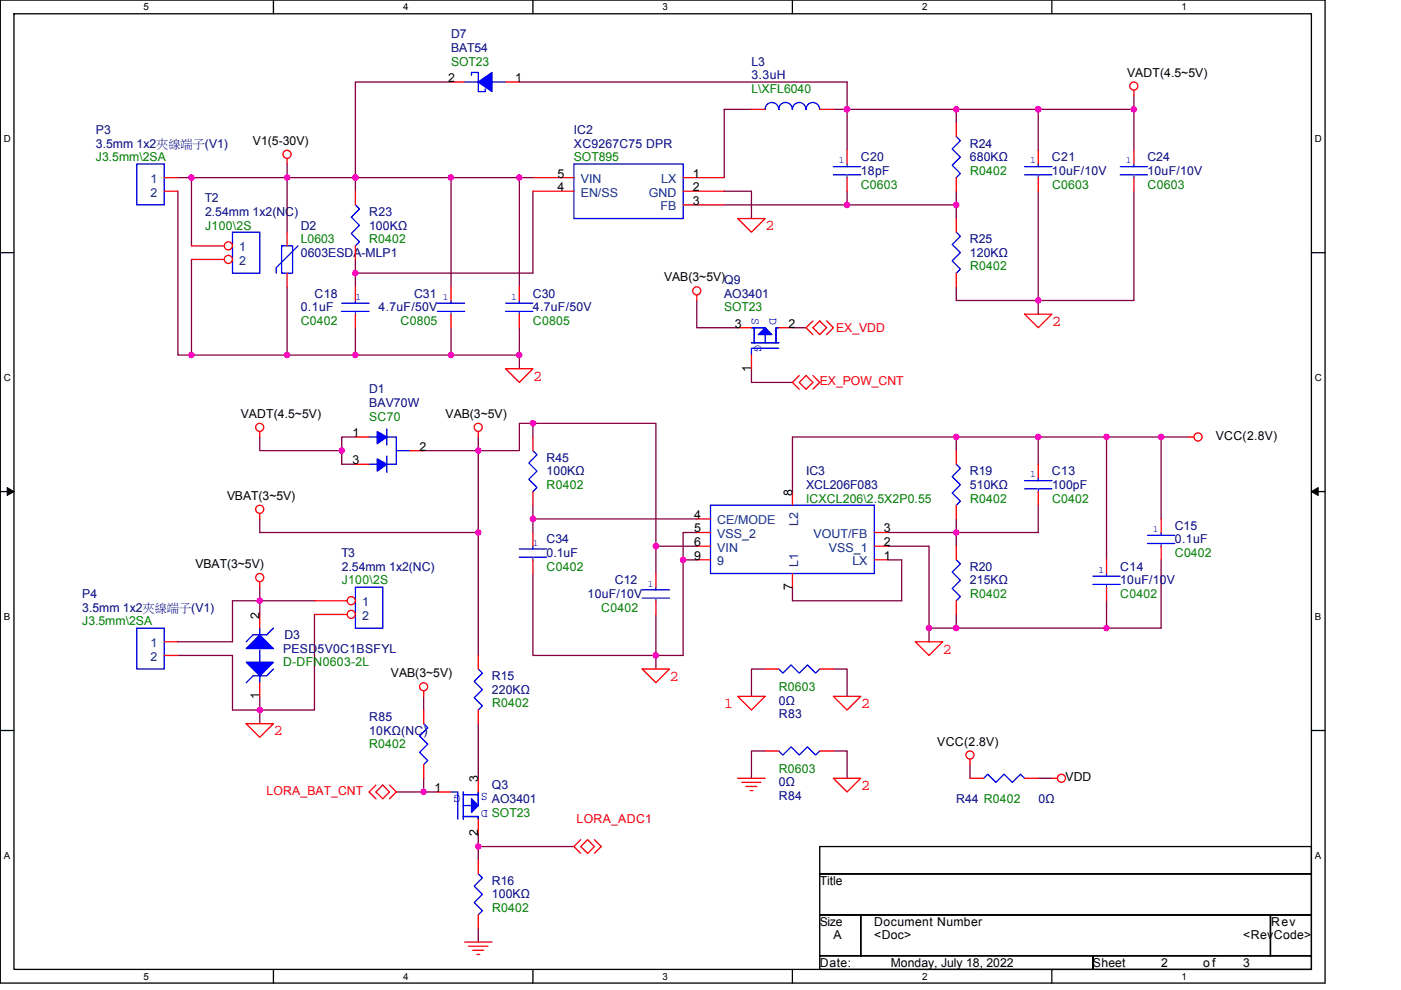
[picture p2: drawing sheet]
<svg xmlns="http://www.w3.org/2000/svg" width="297mm" height="210mm" viewBox="0 0 297 210" stroke-linecap="round" stroke-linejoin="round" font-family="sans-serif">
<path d="M.1 0h280.8v208.5h-280.8zM3 2.9h275v202.7h-275z" fill="none" stroke="#000" stroke-width=".28"/>
<g fill="#fff">
<path d="M30.5 .3h1.1v2.3h-1.1z"/>
<path d="M30.5 205.9h1.1v2.3h-1.1z"/>
</g>
<path d="M58 0v2.9M58 205.6v2.9" fill="none" stroke="#000" stroke-width=".28"/>
<g fill="#fff">
<path d="M85.5 .3h1.1v2.3h-1.1z"/>
<path d="M85.5 205.9h1.1v2.3h-1.1z"/>
</g>
<path d="M113 0v2.9M113 205.6v2.9" fill="none" stroke="#000" stroke-width=".28"/>
<g fill="#fff">
<path d="M140.5 .3h1.1v2.3h-1.1z"/>
<path d="M140.5 205.9h1.1v2.3h-1.1z"/>
</g>
<path d="M168 0v2.9M168 205.6v2.9" fill="none" stroke="#000" stroke-width=".28"/>
<g fill="#fff">
<path d="M195.5 .3h1.2v2.3h-1.2z"/>
<path d="M195.5 205.9h1.2v2.3h-1.2z"/>
</g>
<path d="M223 0v2.9M223 205.6v2.9" fill="none" stroke="#000" stroke-width=".28"/>
<g fill="#fff">
<path d="M250.5 .3h1.2v2.3h-1.2z"/>
<path d="M250.5 205.9h1.2v2.3h-1.2z"/>
<path d="M.8 28.3h1.5v2.3h-1.5z"/>
<path d="M278.8 28.3h1.5v2.3h-1.5z"/>
<path d="M.8 78.9h1.5v2.3h-1.5z"/>
<path d="M278.8 78.9h1.5v2.3h-1.5z"/>
</g>
<path d="M.1 53.6h2.9M278 53.6h2.9" fill="none" stroke="#000" stroke-width=".28"/>
<g fill="#fff">
<path d="M.8 129.6h1.4v2.3h-1.4z"/>
<path d="M278.8 129.6h1.4v2.3h-1.4z"/>
</g>
<path d="M.1 104.3h2.9M278 104.3h2.9" fill="none" stroke="#000" stroke-width=".28"/>
<path d="M1.5 103.4l1.5 .9-1.5 .8zM278 104.3l1.5-.9v1.7z" fill="#000" stroke="#000" stroke-width=".21"/>
<g fill="#fff">
<path d="M.8 180.3h1.4v2.3h-1.4z"/>
<path d="M278.8 180.3h1.4v2.3h-1.4z"/>
</g>
<path d="M.1 154.9h2.9M278 154.9h2.9M173.8 179.6h104.2v5.7h-104.2zM173.8 194h8.7v8.7h-8.7zM173.8 185.3h104.2v8.7h-104.2zM182.5 194h86.9v8.7h-86.9zM269.4 194h8.6v8.7h-8.6zM173.8 202.7h57.9v2.9h-57.9zM231.7 202.7h46.3v2.9h-46.3z" fill="none" stroke="#000" stroke-width=".28"/>
<g fill="none" stroke="#800040" stroke-width=".28">
<path d="M95.6 17.4h-20.2v20.3M110.1 17.4h69.5v5.8M37.7 37.7h2.9M60.9 34.8v2.9M60.9 37.7v11.6M60.9 37.7h14.5M60.9 37.7h-20.3v14.5M75.4 37.7h20.2M75.4 37.7v2.9M95.6 37.7v23.1M95.6 37.7h14.5M113 37.7h-2.9v23.1"/>
<path d="M159.3 23.2h-5.8v14.5M176.7 23.2h2.9M179.6 23.2v8.7M179.6 23.2h23.2M202.8 23.2v2.9M202.8 23.2h17.3M220.1 23.2h20.3M220.1 23.2v8.7M240.4 23.2v8.7M240.4 20.3v2.9M37.7 40.6v34.7h2.9M40.6 55v20.3h20.3"/>
<path d="M75.4 55v5.8M113 40.6v17.3h-37.6M153.5 43.5h26.1M153.5 40.6h5.8v5.8M179.6 40.6v2.9M179.6 43.5h23.2M202.8 43.5v2.9M202.8 40.6v2.9M220.1 40.6v23.1h-17.3v-2.9M240.4 40.6v23.1h-20.3v2.9M60.9 75.3h14.5M60.9 60.8v14.5"/>
<path d="M75.4 75.3h20.2M75.4 69.5v5.8M95.6 69.5v5.8M95.6 75.3h14.5M110.1 69.5v5.8M110.1 75.3v2.9M147.7 63.7v5.8h8.7M159.3 78.2v2.9h8.7M168 69.5h2.9M55.1 92.7v2.9h17.4M72.5 95.6v2.9h2.9M75.4 92.7h-2.9v2.9"/>
<path d="M89.8 95.6h11.6M101.4 95.6v17.3M101.4 92.7v2.9M113 92.7v-2.9h26.1v26M113 89.8h-2.9v5.8h-8.7M202.8 92.7h-34.8v11.6M202.8 92.7v2.9M202.8 92.7h17.3M234.6 92.7h-14.5v5.8M234.6 92.7v26M234.6 92.7h11.6M246.2 92.7v17.4"/>
<path d="M246.2 92.7h5.8M55.1 110.1v2.8h46.3M101.4 112.9v26.1M113 107.2v2.9M139.1 115.8v5.8M139.1 115.8h8.6M144.8 118.7v20.3h-5.7M144.8 118.7h2.9M147.7 110.1h-34.7v2.8M147.7 112.9h-2.9v5.8M188.3 118.7h2.9v8.7h-23.2v-2.9M188.3 115.8h8.7v17.4"/>
<path d="M188.3 112.9h14.5M202.8 110.1v2.8M202.8 112.9v2.9M220.1 107.2v5.7h-17.3M246.2 118.7v14.5h-11.6M37.7 139h11.6v11.6h5.8M55.1 124.5v5.8M66.7 127.4h-17.4v8.7h-11.6M66.7 130.3v20.3h-11.6M113 121.6v17.4h26.1M139.1 139v2.9M139.1 130.3v8.7"/>
<path d="M197 133.2v2.9M197 133.2h5.8M202.8 133.2h31.8M202.8 130.3v2.9M234.6 127.4v5.8M55.1 147.7v2.9M55.1 150.6v2.9M89.8 147.7v2.9M101.4 153.5v11.6M162.2 159.3h-2.9v5.8M162.2 141.9h-2.9v5.8M176.7 159.3h2.9v5.8"/>
<path d="M176.7 141.9h2.9v5.8M84 168h5.8M89.8 165.1v2.9h2.9M101.4 176.7v2.9M121.7 179.6h-20.3v2.9M205.7 162.2v2.9M220.1 165.1h2.9M101.4 196.9v2.9"/>
</g>
<g fill="none" stroke="#f00" stroke-width=".28">
<path d="M95.6 17.4h2.9M107.2 17.4h2.9M240.4 19.1v1.2M60.9 33.6v1.2M179.6 31.9v2.9M179.6 37.7v2.9M240.4 31.9v2.9M240.4 37.7v2.9M156.4 46.4h5.8l-2.9 2.9zM75.4 60.8v2.9M75.4 66.6v2.9M95.6 60.8v2.9"/>
<path d="M95.6 66.6v2.9M107.2 78.2h5.8l-2.9 2.9zM110.1 60.8v2.9M110.1 66.6v2.9M147.7 62.6v1.1M169.5 79.7l-1.5 1.4 1.5 1.4M170.9 79.7l1.5 1.4-1.5 1.4-1.4-1.4zM172.4 79.7l1.4 1.4-1.4 1.4M172.4 68.1l-1.5 1.4 1.5 1.5M172.4 69.5l1.4-1.4 1.5 1.4-1.5 1.5zM175.3 68.1l1.4 1.4-1.4 1.5M217.2 66.6h5.8l-2.9 2.9z"/>
<path d="M55.1 91.5v1.2M75.4 92.7h2.8M75.4 98.5h2.8M86.9 95.6h2.9M101.4 91.5v1.2M202.8 95.6v2.9M220.1 98.5v2.9M252 92.7h1.2M55.1 108.9v1.2M202.8 107.2v2.9M202.8 115.8v2.9M220.1 104.3v2.9"/>
<path d="M234.6 118.7v2.9M246.2 110.1v2.8M246.2 115.8v2.9M34.8 136.1h2.9M34.8 139h2.9M55.1 123.4v1.1M55.1 130.3v2.9M101.4 139v2.9M139.1 121.6v2.9M139.1 127.4v2.9M194.1 136.1h5.8l-2.9 2.9zM202.8 127.4v2.9"/>
<path d="M234.6 124.5v2.9M52.2 153.5h5.8l-2.9 2.9zM55.1 144.8v2.9M89.8 146.5v1.2M89.8 150.6v2.9M101.4 150.6v2.9M136.2 141.9h5.7l-2.8 2.9zM156.4 147.7h5.8l-2.9 2.9zM162.2 141.9h2.9M173.8 141.9h2.9M176.7 147.7h5.8l-2.9 2.9zM79.7 166.5l-1.5 1.5 1.5 1.4"/>
<path d="M79.7 168l1.4-1.5 1.5 1.5-1.5 1.4zM82.6 166.5l1.4 1.5-1.4 1.4M89.8 162.2v2.9M92.7 168h2.9M101.4 165.1v2.9M101.4 173.8v2.9M123.1 179.6l1.5-1.5 1.4 1.5-1.4 1.4zM123.1 178.1l-1.4 1.5 1.4 1.4M126 178.1l1.5 1.5-1.5 1.4M156.4 165.1h5.8M157.3 165.9h4.1M158.2 166.8h2.3"/>
<path d="M159 167.7h.6M176.7 165.1h5.8l-2.9 2.9zM205.7 161v1.2M205.7 165.1h2.9M217.2 165.1h2.9M223 165.1h1.2M98.5 199.8h5.8M101.4 182.5v2.8M101.4 194v2.9M99.4 200.7h4M100.2 201.5h2.4M101.1 202.4h.6"/>
<circle cx="240.4" cy="18.3" r=".86"/>
<circle cx="60.9" cy="32.7" r=".86"/>
<circle cx="147.7" cy="61.7" r=".86"/>
<circle cx="55.1" cy="90.6" r=".86"/>
<circle cx="101.4" cy="90.6" r=".86"/>
<circle cx="254" cy="92.7" r=".86"/>
<circle cx="55.1" cy="108" r=".86"/>
<circle cx="55.1" cy="122.5" r=".86"/>
<circle cx="89.8" cy="145.7" r=".86"/>
<circle cx="205.6" cy="160.1" r=".86"/>
<circle cx="225.1" cy="165.1" r=".86"/>
</g>
<g fill="none" stroke="#00f" stroke-width=".28">
<path d="M98.5 17.4h2.9M100 16v-.6h1.4v4h1.5v-.6M104.3 17.4h2.9M176.7 35.3h5.8M176.7 37.1h5.8M179.6 34.8v.5M237.5 35.3h5.8M237.5 37.1h5.8M240.4 34.8v.5M49.3 49.3h5.8v8.6h-5.8zM72.5 64.3h5.7M72.5 66h5.7"/>
<path d="M75.4 63.7v.6M92.7 64.3h5.8M92.7 66h5.8M95.6 63.7v.6M107.2 64.3h5.8M107.2 66h5.8M110.1 63.7v.6M78.2 92.7h2.9M78.2 98.5h2.9M82 91v3.4M82 92.7h2v5.8h-2M82 96.7v3.5"/>
<path d="M84 95.6h2.9M202.8 98.5l.8 .8-1.7 1.8 1.7 1.7-1.7 1.8 1.7 1.7-.8 .9M202.8 118.7l.8 .9-1.7 1.7 1.7 1.8-1.7 1.7 1.7 1.8-.8 .8M217.2 102h5.8M217.2 103.7h5.8M220.1 101.4v.6M243.3 113.5h5.8M243.3 115.3h5.8M246.2 112.9v.6M29 133.2h5.8v8.7h-5.8zM55.1 133.2v1.8M55.1 137.9v2.6"/>
<path d="M58 133.2l-1.5 1.5h-2.9l-1.4 1.4M136.2 125.1h5.7M136.2 126.9h5.7M139.1 124.5v.6M231.7 122.2h5.8M231.7 124h5.8M234.6 121.6v.6M55.1 143.4v1.4M58 141.9l-1.5 1.5h-2.9l-1.4 1.4M89.8 153.5l.9 .9-1.7 1.7 1.7 1.7-1.7 1.8 1.7 1.7-.9 .9M101.4 141.9l.9 .9-1.8 1.7 1.8 1.8-1.8 1.7 1.8 1.7-.9 .9M165.1 141.9l.9 .9 1.7-1.8 1.8 1.8 1.7-1.8 1.7 1.8 .9-.9"/>
<path d="M95.6 168h1.5v5.8M98.2 170.9h1.8M98.2 168v5.8M98.2 173.2h3.2v.6v-.6h-2.9M98.2 168.6h3.2M98.5 168.6h2.6M101.4 168v2.9M208.6 165.1l.8-.9 1.8 1.7 1.7-1.7 1.7 1.7 1.8-1.7 .8 .9M101.4 185.3l.9 .9-1.8 1.8 1.8 1.7-1.8 1.7 1.8 1.8-.9 .8"/>
</g>
<g fill="none" stroke="#fff" stroke-width=".21" stroke-dasharray="1 1 1 1 1 1 1 1">
<path d="M179.6 37.1v.6M179.6 37.7h.1M240.4 37.1v.6M240.4 37.7h.1M75.4 66v.6M75.4 66.6h.1M95.6 66v.6M95.6 66.6h.1M110.1 66v.6M110.1 66.6h.1M220.1 103.7v.6M220.1 104.3h.1"/>
<path d="M246.2 115.3v.5M246.2 115.8h.1M139.1 126.9v.5M139.1 127.4h.1M234.6 124v.5M234.6 124.5h.1"/>
</g>
<g fill="none" stroke="#00f" stroke-width=".21" stroke-dasharray="1 1 1 1 1 1 1 1">
<path d="M179.6 37.1v.6M179.6 37.7h.1M240.4 37.1v.6M240.4 37.7h.1M75.4 66v.6M75.4 66.6h.1M95.6 66v.6M95.6 66.6h.1M110.1 66v.6M110.1 66.6h.1M220.1 103.7v.6M220.1 104.3h.1"/>
<path d="M246.2 115.3v.5M246.2 115.8h.1M139.1 126.9v.5M139.1 127.4h.1M234.6 124v.5M234.6 124.5h.1"/>
</g>
<g fill="#00f" stroke="#00f" stroke-width=".28">
<path d="M55.1 134.7l2.9 2.9h-5.8z" fill-rule="evenodd"/>
<path d="M52.2 140.5h5.8l-2.9 2.9z" fill-rule="evenodd"/>
<path d="M100 169.4l1.4 1.5-1.4 1.4z" fill-rule="evenodd"/>
<path d="M80 91.5l2 1.2-2 1.4z" fill-rule="evenodd"/>
<path d="M80 97.3l2 1.2-2 1.4z" fill-rule="evenodd"/>
<path d="M101.4 17.4l2.9-2v4z" fill-rule="evenodd"/>
</g>
<circle cx="48.4" cy="52.1" r=".86" fill="#fff" stroke="#f00" stroke-width=".28"/>
<path d="M40.6 52.2h7" fill="none" stroke="#f00" stroke-width=".28"/>
<circle cx="48.4" cy="55" r=".86" fill="#fff" stroke="#f00" stroke-width=".28"/>
<g fill="none" stroke="#f00" stroke-width=".28">
<path d="M34.8 37.7h2.9M159.3 23.2h2.9M173.8 23.2h2.9M202.8 26.1v2.9M202.8 37.7v2.9M34.8 40.6h2.9M40.6 55h7M60.9 49.3v2.9M60.9 57.9v2.9M75.4 40.6v2.9M75.4 52.2v2.8M202.8 46.4v2.9"/>
<path d="M202.8 57.9v2.9M156.4 69.5h2.9M159.3 75.3v2.9M165.1 69.5h2.9M113 92.7v2.9M113 104.3v2.9M113 112.9v2.9M113 118.7v2.9M147.7 110.1h2.9M147.7 112.9h2.9M147.7 115.8h2.9M147.7 118.7h2.9"/>
<path d="M168 104.3v2.9M185.4 112.9h2.9M185.4 115.8h2.9M185.4 118.7h2.9M168 121.6v2.9"/>
</g>
<g fill="none" stroke="#00f" stroke-width=".28">
<path d="M29 34.8h5.8v8.7h-5.8zM168 23.2a1.44 1.44 0 0 0-1.5-1.5 1.43 1.43 0 0 0-1.4 1.5 1.44 1.44 0 0 0-1.5-1.5 1.43 1.43 0 0 0-1.4 1.5M168 23.2a1.43 1.43 0 0 1 1.4-1.5 1.43 1.43 0 0 1 1.5 1.5 1.43 1.43 0 0 1 1.5-1.5h-.1a1.44 1.44 0 0 1 1.5 1.5M202.8 29l.8 .8-1.7 1.8 1.7 1.7-1.7 1.8 1.7 1.7-.8 .9M59.7 52.2h2.3v5.7h-2.3zM63.2 52.2l-4.6 4.6v1.1M75.4 43.5l.8 .8-1.7 1.8 1.7 1.7-1.7 1.7 1.7 1.8-.8 .9M202.8 49.3l.8 .8-1.7 1.8 1.7 1.7-1.7 1.7 1.7 1.8-.8 .8M159.3 69.5h2.9M159.3 72.7h5.8M159.9 69.8v2.6M159.9 69.5v3.2"/>
<path d="M162.2 71v1.7M164.5 72.4v-2.9h.6h-.6v3.2M165.1 73.9h-5.8v1.4M113 95.6l.9 .9-1.8 1.7 1.8 1.7-1.8 1.8 1.8 1.7-.9 .9M110.1 116.4h5.8M110.1 118.2h5.8M113 115.8v.6M150.6 107.2h34.8v14.4h-34.8zM75.4 124.5h5.7v8.7h-5.7z"/>
</g>
<path d="M113 118.2v.5M113 118.7h.1" fill="none" stroke="#fff" stroke-width=".21" stroke-dasharray="1 1 1 1 1 1 1 1"/>
<path d="M113 118.2v.5M113 118.7h.1" fill="none" stroke="#00f" stroke-width=".21" stroke-dasharray="1 1 1 1 1 1 1 1"/>
<path d="M162.2 69.5l1.5 1.5h-2.9z" fill-rule="evenodd" fill="#00f" stroke="#00f" stroke-width=".28"/>
<circle cx="74.5" cy="127.4" r=".86" fill="#fff" stroke="#f00" stroke-width=".28"/>
<path d="M66.7 127.4h6.9" fill="none" stroke="#f00" stroke-width=".28"/>
<circle cx="74.5" cy="130.3" r=".86" fill="#fff" stroke="#f00" stroke-width=".28"/>
<path d="M113 37.7h8.7M144.8 37.7h8.7M220.1 31.9v2.9M220.1 37.7v2.9M113 40.6h8.7M144.8 40.6h8.7M144.8 43.5h8.7M66.7 130.3h6.9M162.2 159.3h2.9M173.8 159.3h2.9" fill="none" stroke="#f00" stroke-width=".28"/>
<path d="M121.7 34.8h23.1v11.6h-23.1zM217.2 35.3h5.8M217.2 37.1h5.8M220.1 34.8v.5M165.1 159.3l.9 .8 1.7-1.7 1.8 1.7 1.7-1.7 1.7 1.7 .9-.8" fill="none" stroke="#00f" stroke-width=".28"/>
<path d="M220.1 37.1v.6M220.1 37.7h.1" fill="none" stroke="#fff" stroke-width=".21" stroke-dasharray="1 1 1 1 1 1 1 1"/>
<path d="M220.1 37.1v.6M220.1 37.7h.1" fill="none" stroke="#00f" stroke-width=".21" stroke-dasharray="1 1 1 1 1 1 1 1"/>
<g fill="#f0f" stroke="#f0f" stroke-width=".28">
<circle cx="179.6" cy="23.2" r=".57"/>
<circle cx="220.1" cy="23.2" r=".57"/>
<circle cx="202.8" cy="23.2" r=".57"/>
<circle cx="202.8" cy="43.5" r=".57"/>
<circle cx="179.6" cy="43.5" r=".57"/>
<circle cx="220.1" cy="63.7" r=".57"/>
<circle cx="220.1" cy="92.7" r=".57"/>
<circle cx="202.8" cy="92.7" r=".57"/>
<circle cx="234.6" cy="92.7" r=".57"/>
<circle cx="246.2" cy="92.7" r=".57"/>
<circle cx="202.8" cy="112.9" r=".57"/>
<circle cx="197" cy="133.2" r=".57"/>
<circle cx="144.8" cy="118.7" r=".57"/>
<circle cx="101.4" cy="95.6" r=".57"/>
<circle cx="101.4" cy="112.9" r=".57"/>
<circle cx="234.6" cy="133.2" r=".57"/>
<circle cx="202.8" cy="133.2" r=".57"/>
<circle cx="55.1" cy="150.6" r=".57"/>
<circle cx="139" cy="139" r=".57"/>
<circle cx="113" cy="110" r=".57"/>
<circle cx="95.6" cy="37.7" r=".57"/>
<circle cx="75.3" cy="37.7" r=".57"/>
<circle cx="95.6" cy="75.3" r=".57"/>
<circle cx="75.3" cy="75.3" r=".57"/>
<circle cx="75.3" cy="57.9" r=".57"/>
<circle cx="110.1" cy="37.7" r=".57"/>
<circle cx="110.1" cy="75.3" r=".57"/>
<circle cx="55.1" cy="127.4" r=".57"/>
<circle cx="72.5" cy="95.6" r=".57"/>
<circle cx="139" cy="115.8" r=".57"/>
<circle cx="113" cy="89.8" r=".57"/>
<circle cx="240.4" cy="23.2" r=".57"/>
<circle cx="40.6" cy="75.3" r=".57"/>
<circle cx="101.4" cy="179.5" r=".57"/>
<circle cx="89.8" cy="168" r=".57"/>
<circle cx="40.6" cy="37.7" r=".57"/>
<circle cx="60.9" cy="37.7" r=".57"/>
<circle cx="60.9" cy="75.3" r=".57"/>
</g>
<g font-size="3.2" fill="#f00">
<text x="162.2" y="48.9">2</text>
<text x="223" y="69.1">2</text>
<text x="113" y="80.7">2</text>
<text x="199.9" y="138.6">2</text>
<text x="141.9" y="144.4">2</text>
<text x="58" y="156">2</text>
<text x="153.5" y="150.2">1</text>
<text x="182.5" y="150.2">2</text>
<text x="182.5" y="167.6">2</text>
</g>
<g font-size="2.6" fill="#000080">
<text x="95.6" y="8.1">D7</text>
<text x="95.6" y="11">BAT54</text>
<text x="159.3" y="13.9">L3</text>
<text x="159.3" y="16.8">3.3uH</text>
<text x="20.3" y="28.4">P3</text>
<text x="121.7" y="28.4">IC2</text>
<text x="20.3" y="31.3">3.5mm 1x2夾線端子(V1)</text>
<text x="121.7" y="31.3">XC9267C75 DPR</text>
<text x="182.5" y="34.2">C20</text>
<text x="205.7" y="31.3">R24</text>
<text x="205.7" y="34.2">680KΩ</text>
<text x="223" y="34.2">C21</text>
<text x="243.3" y="34.2">C24</text>
<text x="182.5" y="37.1">18pF</text>
<text x="223" y="37.1">10uF/10V</text>
<text x="243.3" y="37.1">10uF/10V</text>
<text x="43.4" y="42.9">T2</text>
<text x="43.5" y="45.8">2.54mm 1x2(NC)</text>
<text x="78.2" y="45.8">R23</text>
<text x="63.8" y="48.7">D2</text>
<text x="78.2" y="48.7">100KΩ</text>
<text x="205.7" y="51.6">R25</text>
<text x="63.8" y="54.5">0603ESDA-MLP1</text>
<text x="205.7" y="54.5">120KΩ</text>
<text x="66.7" y="63.2">C18</text>
<text x="87.8" y="63.2">C31</text>
<text x="113" y="63.2">C30</text>
<text x="153.5" y="63.2">AO3401</text>
<text x="63.8" y="66.1">0.1uF</text>
<text x="80.3" y="66.1">4.7uF/50V</text>
<text x="113" y="66.1">4.7uF/50V</text>
<text x="78.2" y="83.4">D1</text>
<text x="78.2" y="86.3">BAV70W</text>
<text x="115.9" y="97.9">R45</text>
<text x="115.9" y="100.8">100KΩ</text>
<text x="170.9" y="100.8">IC3</text>
<text x="205.7" y="100.8">R19</text>
<text x="223" y="100.8">C13</text>
<text x="170.9" y="103.7">XCL206F083</text>
<text x="205.7" y="103.7">510KΩ</text>
<text x="223.1" y="103.7">100pF</text>
<text x="249.1" y="112.4">C15</text>
<text x="72.4" y="118.2">T3</text>
<text x="115.9" y="115.3">C34</text>
<text x="115.9" y="118.2">0.1uF</text>
<text x="249.1" y="115.3">0.1uF</text>
<text x="72.5" y="121.1">2.54mm 1x2(NC)</text>
<text x="130.4" y="124">C12</text>
<text x="205.7" y="121.1">R20</text>
<text x="205.7" y="124">215KΩ</text>
<text x="237.5" y="121.1">C14</text>
<text x="237.5" y="124">10uF/10V</text>
<text x="17.4" y="126.9">P4</text>
<text x="17.4" y="129.8">3.5mm 1x2夾線端子(V1)</text>
<text x="124.6" y="126.9">10uF/10V</text>
<text x="60.3" y="135.6">D3</text>
<text x="60" y="138.5">PESD5V0C1BSFYL</text>
<text x="104.3" y="144.2">R15</text>
<text x="104.3" y="147.1">220KΩ</text>
<text x="165.1" y="149.5">0Ω</text>
<text x="78.2" y="152.9">R85</text>
<text x="78.2" y="155.8">10KΩ(NC)</text>
<text x="165.1" y="152.3">R83</text>
<text x="104.3" y="167.4">Q3</text>
<text x="165.1" y="166.8">0Ω</text>
<text x="104.3" y="170.3">AO3401</text>
<text x="165.1" y="169.7">R84</text>
<text x="202.8" y="170.3">R44 R0402</text>
<text x="220.1" y="170.3">0Ω</text>
<text x="104.3" y="187.7">R16</text>
<text x="104.3" y="190.6">100KΩ</text>
</g>
<g font-size="2.6">
<text x="95" y="17.4">2</text>
<text x="109.2" y="17.4">1</text>
<text x="238.9" y="16.3">VADT(4.5~5V)</text>
<text x="53.6" y="30.7">V1(5-30V)</text>
<text x="118.2" y="40.5">4</text>
<text x="118.2" y="37.7">5</text>
<text x="146.9" y="37.7">1</text>
<text x="146.9" y="40.5">2</text>
<text x="146.9" y="43.4">3</text>
<text x="140.8" y="59.7">VAB(3~5V)Q9</text>
<text x="155.8" y="69.5">3</text>
<text x="167.1" y="69.5">2</text>
<text x="159.3" y="78.8" transform="rotate(-90 159.3 78.8)">1</text>
<text x="51" y="88.6">VADT(4.5~5V)</text>
<text x="94.5" y="88.6">VAB(3~5V)</text>
<text x="74.8" y="92.7">1</text>
<text x="89" y="95.6">2</text>
<text x="257.8" y="93.3">VCC(2.8V)</text>
<text x="74.8" y="98.4">3</text>
<text x="48.1" y="106">VBAT(3~5V)</text>
<text x="168" y="105.1" transform="rotate(-90 168 105.1)">8</text>
<text x="147.1" y="110">4</text>
<text x="147.1" y="112.9">5</text>
<text x="187.4" y="112.9">3</text>
<text x="147.1" y="115.8">6</text>
<text x="147.1" y="118.7">9</text>
<text x="187.4" y="115.8">2</text>
<text x="187.4" y="118.7">1</text>
<text x="41.5" y="120.5">VBAT(3~5V)</text>
<text x="168" y="125.1" transform="rotate(-90 168 125.1)">7</text>
<text x="55.1" y="131.2" transform="rotate(-90 55.1 131.2)">2</text>
<text x="82.9" y="143.7">VAB(3~5V)</text>
<text x="55.1" y="148.3" transform="rotate(-90 55.1 148.3)">1</text>
<text x="198.7" y="158.1">VCC(2.8V)</text>
<text x="92.1" y="168">1</text>
<text x="101.4" y="165.9" transform="rotate(-90 101.4 165.9)">3</text>
<text x="225.9" y="165.7">VDD</text>
<text x="101.4" y="177.2" transform="rotate(-90 101.4 177.2)">2</text>
<text x="173.8" y="187.7">Title</text>
<text x="173.8" y="196.4">Size</text>
<text x="185.4" y="196.4">Document Number</text>
<text x="269.5" y="196.4">Rev</text>
<text x="176.7" y="199.3">A</text>
<text x="185.4" y="199.3">&lt;Doc&gt;</text>
<text x="263.6" y="199.3">&lt;RevCode&gt;</text>
<text x="173.8" y="205">Date:</text>
<text x="188.9" y="205">Monday, July 18, 2022</text>
<text x="231.7" y="205">Sheet</text>
<text x="246.2" y="205">2</text>
<text x="255.1" y="205">o f</text>
<text x="263.6" y="205">3</text>
</g>
<g font-size="2.6" fill="#008000">
<text x="95.6" y="13.9">SOT23</text>
<text x="159.3" y="19.7">L\XFL6040</text>
<text x="20.3" y="34.2">J3.5mm\2SA</text>
<text x="121.7" y="34.2">SOT895</text>
<text x="182.5" y="40">C0603</text>
<text x="205.7" y="37.1">R0402</text>
<text x="223.1" y="40">C0603</text>
<text x="243.3" y="40">C0603</text>
<text x="43.5" y="48.7">J100\2S</text>
<text x="63.8" y="51.6">L0603</text>
<text x="78.3" y="51.6">R0402</text>
<text x="205.7" y="57.4">R0402</text>
<text x="63.8" y="69">C0402</text>
<text x="84.9" y="69">C0805</text>
<text x="113" y="69">C0805</text>
<text x="153.5" y="66.1">SOT23</text>
<text x="78.2" y="89.2">SC70</text>
<text x="115.9" y="103.7">R0402</text>
<text x="170.9" y="106.6">ICXCL206\2.5X2P0.55</text>
<text x="205.7" y="106.6">R0402</text>
<text x="223.1" y="106.6">C0402</text>
<text x="249.1" y="118.2">C0402</text>
<text x="72.5" y="124">J100\2S</text>
<text x="115.9" y="121.1">C0402</text>
<text x="127.5" y="129.8">C0402</text>
<text x="205.7" y="126.9">R0402</text>
<text x="237.5" y="126.9">C0402</text>
<text x="17.4" y="132.7">J3.5mm\2SA</text>
<text x="60" y="141.4">D-DFN0603-2L</text>
<text x="165.1" y="146.6">R0603</text>
<text x="104.3" y="150">R0402</text>
<text x="78.3" y="158.7">R0402</text>
<text x="165.1" y="163.9">R0603</text>
<text x="104.3" y="173.2">SOT23</text>
<text x="104.3" y="193.5">R0402</text>
</g>
<g font-size="2.6" fill="#004080">
<text x="31.9" y="38.8">1</text>
<text x="31.9" y="41.7">2</text>
<text x="123.1" y="41.7">EN/SS</text>
<text x="123.1" y="38.8">VIN</text>
<text x="137.5" y="41.7">GND</text>
<text x="140.2" y="38.8">LX</text>
<text x="140" y="44.6">FB</text>
<text x="50.7" y="53.3">1</text>
<text x="50.7" y="56.2">2</text>
<text x="152.1" y="111.2">CE/MODE</text>
<text x="169.2" y="111.5" transform="rotate(-90 169.2 111.5)">L2</text>
<text x="152.1" y="114.1">VSS_2</text>
<text x="152.1" y="117">VIN</text>
<text x="152.1" y="119.9">9</text>
<text x="172.5" y="114.1">VOUT/FB</text>
<text x="175.7" y="117">VSS_1</text>
<text x="180.7" y="119.9">LX</text>
<text x="169.2" y="120.2" transform="rotate(-90 169.2 120.2)">L1</text>
<text x="76.8" y="128.6">1</text>
<text x="76.8" y="131.5">2</text>
<text x="31.9" y="137.3">1</text>
<text x="31.9" y="140.2">2</text>
</g>
<g font-size="2.6" fill="#00f">
<text x="159.4" y="67.5" transform="rotate(90 159.4 67.5)">S</text>
<text x="163.2" y="67.5" transform="rotate(90 163.2 67.5)">D</text>
<text x="160" y="73.3" transform="rotate(90 160 73.3)">G</text>
<text x="97.6" y="168.7" transform="rotate(180 97.6 168.7)">G</text>
<text x="103.4" y="171.9" transform="rotate(180 103.4 171.9)">D</text>
<text x="103.4" y="168.1" transform="rotate(180 103.4 168.1)">S</text>
</g>
<g font-size="2.6" fill="#f00">
<text x="177.3" y="70.4">EX_VDD</text>
<text x="173.8" y="81.7">EX_POW_CNT</text>
<text x="56.5" y="168.6">LORA_BAT_CNT</text>
<text x="122.3" y="174.6">LORA_ADC1</text>
</g>
<g font-size="2.1">
<text x="30.5" y="2.2">5</text>
<text x="85.5" y="2.2">4</text>
<text x="140.5" y="2.2">3</text>
<text x="195.5" y="2.2">2</text>
<text x="250.5" y="2.2">1</text>
<text x=".8" y="30.1">D</text>
<text x="278.8" y="30.1">D</text>
<text x=".8" y="80.8">C</text>
<text x="278.8" y="80.8">C</text>
<text x=".8" y="131.4">B</text>
<text x="278.8" y="131.4">B</text>
<text x=".8" y="182.1">A</text>
<text x="278.8" y="182.1">A</text>
<text x="30.5" y="207.8">5</text>
<text x="85.5" y="207.8">4</text>
<text x="140.5" y="207.8">3</text>
<text x="195.5" y="207.8">2</text>
<text x="250.5" y="207.8">1</text>
</g>
<g font-size="2" fill="#00f">
<text x="177.9" y="34.6">1</text>
<text x="218.4" y="34.6">1</text>
<text x="238.7" y="34.6">1</text>
<text x="75.3" y="63.6">1</text>
<text x="93.9" y="63.6">1</text>
<text x="108.4" y="63.6">1</text>
<text x="218.4" y="101.2">1</text>
<text x="244.5" y="112.8">1</text>
<text x="113" y="115.7">1</text>
<text x="137.3" y="124.4">1</text>
<text x="232.9" y="121.5">1</text>
</g>
</svg>
